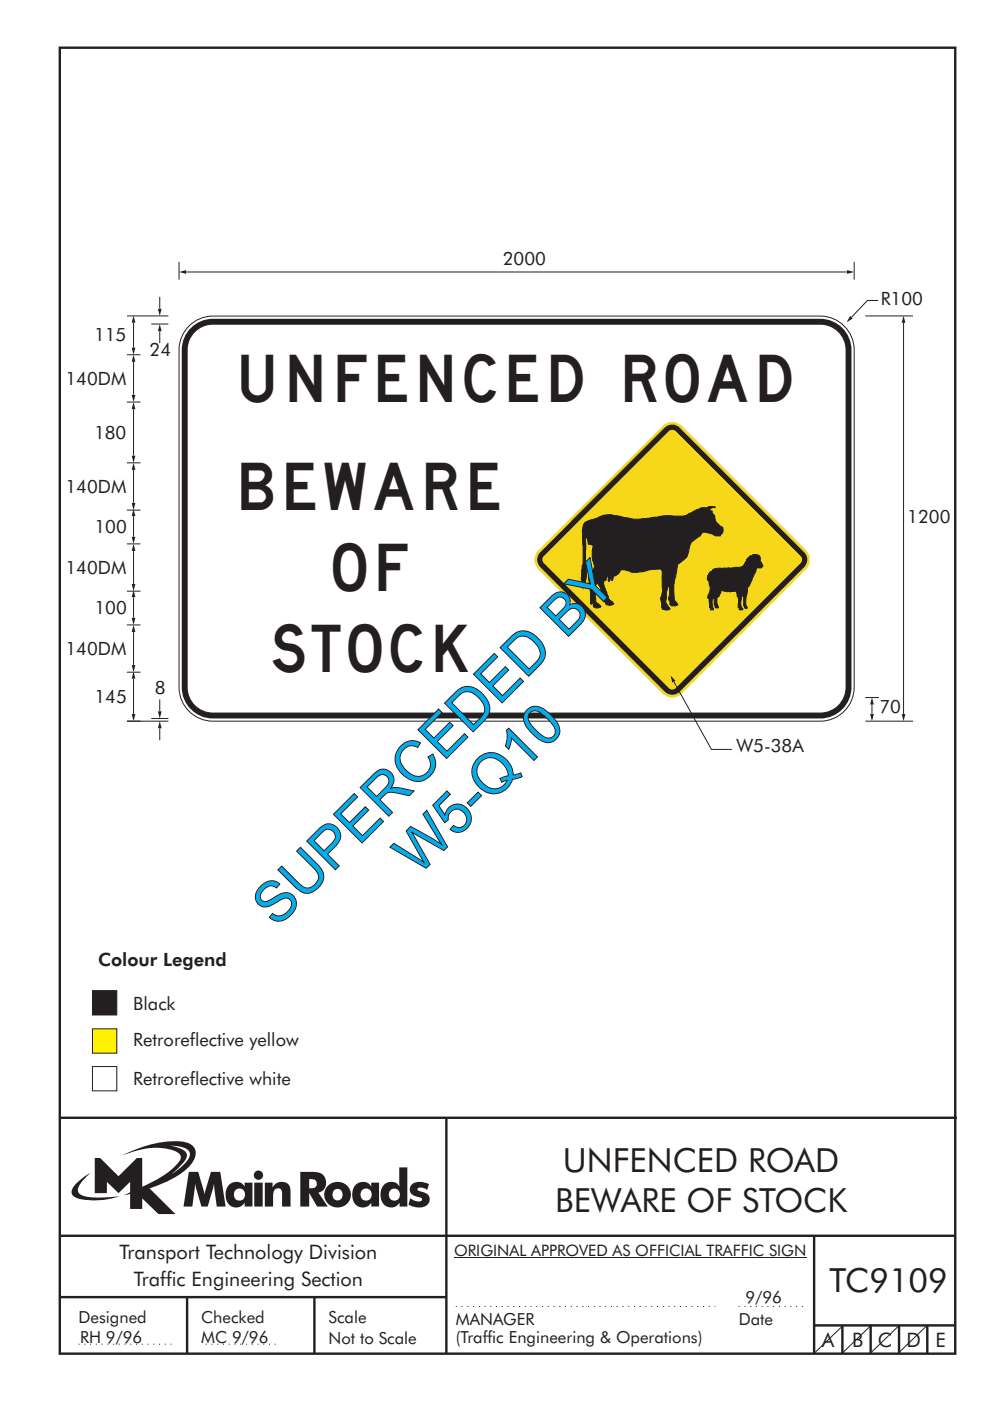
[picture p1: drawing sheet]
<svg xmlns="http://www.w3.org/2000/svg" width="210mm" height="297mm" viewBox="0 0 210 297" stroke-linecap="round" stroke-linejoin="round" font-family="sans-serif">
<g fill="none" stroke="#231f20" stroke-width=".51">
<path d="M12.7 10.1h189.9v276.9h-189.9zM12.7 237h190.3M94.7 236.9v50.1M12.7 262h190M12.7 275h82M39.7 275v12M66.7 275v12M172.7 262v25M172.7 281h30M178.7 281v6M184.7 281v6M190.7 281v6"/>
<path d="M196.7 281v6"/>
</g>
<path d="M96.7 277h55M156.7 277h14M16.7 285h20.3M43.6 285h15.1" fill="none" stroke="#231f20" stroke-width=".21" stroke-dasharray=".2 1" stroke-linecap="butt"/>
<path d="M19.6 226.1h5.2v5.2h-5.2z" fill-rule="evenodd" fill="#fff" stroke="#231f20" stroke-width=".21"/>
<path d="M19.6 218.1h5.2v5.2h-5.2z" fill-rule="evenodd" fill="#fff200" stroke="#231f20" stroke-width=".21"/>
<path d="M19.6 210h5.2v5.2h-5.2z" fill-rule="evenodd" fill="#231f20" stroke="#231f20" stroke-width=".21"/>
<path d="M36.1 242.9a5.8 5.8 0 0 1 3.9 1 1.58 1.58 0 0 1-.2 2.1l-1.1 1.2-2.3 1.8 .9-.9a6.5 6.5 0 0 0 2.3-3.2 2.43 2.43 0 0 0-2.2-1.7zM20.1 245.5v7.5h2.6v-2.4l2.4 2.4 2.5-2.4v2.2l-1.4 .6 1.4-.3v3.2h2.6v-2.2l3.4 3.3h3.6l-5.5-5.4a20.1 20.1 0 0 0 8.7-5 3.1 3.1 0 0 0 .7-3.8 3.8 3.8 0 0 0-3-1.2 25.1 25.1 0 0 0-12.4 3.1 16.1 16.1 0 0 1 11.1-1.2 1.56 1.56 0 0 1 1.4 2 17.9 17.9 0 0 1-8 5.7v-6.1h-1.2l-3.9 3.9-3.9-3.9zM16.2 250.9a1.82 1.82 0 0 0-.7 2.7 9.9 9.9 0 0 0 5.8 .9l2-.3 2-.6a22.2 22.2 0 0 1-7.7-.1 1.33 1.33 0 0 1-.8-2.2l1-1.2 1.3-1.4-1.4 .9zM65.6 250a1.13 1.13 0 0 1 1.2 .2 1.13 1.13 0 0 1 .3 1.2 1.26 1.26 0 0 1-1.5 .5zM63.7 248.5v7.3h1.9v-2.9l1.7 2.9h2.2l-2-2.9a2.25 2.25 0 0 0 1.6-2.7 2.25 2.25 0 0 0-2.6-1.7zM68.9 253.3a2.79 2.79 0 0 0 5.5 0 2.79 2.79 0 0 0-5.5 0zM70.9 252.3a1.15 1.15 0 0 1 1.8 1 1.15 1.15 0 0 1-1.8 1 1.46 1.46 0 0 1 0-2zM75.5 251.1a3.2 3.2 0 0 0 .4 4.7 2.13 2.13 0 0 0 2.9-.8v.8h1.6v-5.1h-1.7v.9a2.07 2.07 0 0 0-3.2-.5zM76.9 252.2a1.23 1.23 0 0 1 1.7 .3 1.23 1.23 0 0 1-.2 1.7 1.23 1.23 0 0 1-1.7-.1 1.55 1.55 0 0 1 .2-1.9zM84.7 247.5v4.1a2.16 2.16 0 0 0-2.3-1 2.16 2.16 0 0 0-1.6 2 2.52 2.52 0 0 0 2.6 3.4 2.11 2.11 0 0 0 1.4-1v.8h1.6v-8.3zM82.9 252.2a1.24 1.24 0 0 1 1.9 1.1 1.24 1.24 0 0 1-1.9 1 1.48 1.48 0 0 1 0-2.1zM87.4 251a1.52 1.52 0 0 0-.4 1.7 1.52 1.52 0 0 0 1.4 1 .82 .82 0 0 1 1.1 .8 2.07 2.07 0 0 1-2.5-.5l-.4 1.4a3.8 3.8 0 0 0 4 .1 1.56 1.56 0 0 0 .5-1.7 1.56 1.56 0 0 0-1.4-1.1 1.24 1.24 0 0 1-1.2-.5 1.21 1.21 0 0 1 1.7-.1l.4 .2 .4-1.3a3.7 3.7 0 0 0-3.6 0zM40.1 248.5l-1.2 7.3h1.9l.6-4.8 1.3 4.8h1.4l1.3-4.8 .6 4.8h1.9l-1.2-7.3h-2l-1.3 4.8-1.4-4.8zM48.7 251.1a3.2 3.2 0 0 0 .4 4.7 2.13 2.13 0 0 0 2.8-.8v.8h1.6v-5.1h-1.6v.9a2.07 2.07 0 0 0-3.2-.5zM50.1 252.2a1.23 1.23 0 0 1 1.6 .3 1.23 1.23 0 0 1-.2 1.7 1.23 1.23 0 0 1-1.7-.1 1.55 1.55 0 0 1 .3-1.9zM53.9 250.7v5.1h1.8v-5.1zM53.8 249.2a1 1 0 0 0 2 0 1 1 0 0 0-2 0zM56.2 250.7v5.1h1.7a5.4 5.4 0 0 1 .4-3.6 .91 .91 0 0 1 1.1-.2 .91 .91 0 0 1 .4 1.1v2.7h1.8v-2.9a2 2 0 0 0-1.4-2.3 2 2 0 0 0-2.4 1.2v-1.1z" fill-rule="evenodd" fill="#231f20"/>
<path d="M96.3 266.7h74.7M178.6 281.2l-5.8 5.6M184.5 281.2l-5.8 5.6M190.5 281.2l-5.8 5.6M196.4 281.2l-5.8 5.6" fill="none" stroke="#231f20" stroke-width=".21"/>
<path d="M39.7 69.5a7.2 7.2 0 0 1 5.4-2.5h128.9a7.2 7.2 0 0 1 7.2 7.2v71.5a7.2 7.2 0 0 1-7.2 7.2h-128.9a7.2 7.2 0 0 1-7.1-7.2v-71.5a7.1 7.1 0 0 1 1.7-4.7z" fill-rule="evenodd" fill="#fff" stroke="#231f20" stroke-width=".21"/>
<path d="M40.2 69.9a6.6 6.6 0 0 1 4.9-2.3h128.9a6.6 6.6 0 0 1 6.6 6.6v71.5a6.6 6.6 0 0 1-6.6 6.6h-128.9a6.6 6.6 0 0 1-6.6-6.6v-71.5a6.6 6.6 0 0 1 1.7-4.3z" fill-rule="evenodd" fill="#231f20"/>
<path d="M184.9 149.4v2" fill="none" stroke="#231f20" stroke-width=".21"/>
<g fill="#231f20">
<path d="M184.9 147.9l.4 1.5h-.7z"/>
<path d="M184.6 151.4h.7l-.4 1.5z"/>
</g>
<path d="M191.6 68.5v82.9" fill="none" stroke="#231f20" stroke-width=".21"/>
<g fill="#231f20">
<path d="M191.6 66.9l.4 1.6h-.7z"/>
<path d="M191.3 151.4h.7l-.4 1.5z"/>
</g>
<path d="M28.3 143.9v7.5" fill="none" stroke="#231f20" stroke-width=".21"/>
<g fill="#231f20">
<path d="M28.3 142.4l.4 1.5h-.8z"/>
<path d="M27.9 151.4h.8l-.4 1.5z"/>
</g>
<path d="M28.3 134v7" fill="none" stroke="#231f20" stroke-width=".21"/>
<g fill="#231f20">
<path d="M28.3 132.5l.4 1.5h-.8z"/>
<path d="M27.9 141h.8l-.4 1.5z"/>
</g>
<path d="M28.3 126.6v4.4" fill="none" stroke="#231f20" stroke-width=".21"/>
<g fill="#231f20">
<path d="M28.3 125.1l.4 1.5h-.8z"/>
<path d="M27.9 131h.8l-.4 1.5z"/>
</g>
<path d="M28.3 116.8v7" fill="none" stroke="#231f20" stroke-width=".21"/>
<g fill="#231f20">
<path d="M28.3 115.3l.4 1.5h-.8z"/>
<path d="M27.9 123.8h.8l-.4 1.5z"/>
</g>
<path d="M28.3 109.5v4.3" fill="none" stroke="#231f20" stroke-width=".21"/>
<g fill="#231f20">
<path d="M28.3 107.9l.4 1.5h-.8z"/>
<path d="M27.9 113.8h.8l-.4 1.5z"/>
</g>
<path d="M28.3 99.7v6.9" fill="none" stroke="#231f20" stroke-width=".21"/>
<g fill="#231f20">
<path d="M28.3 98.1l.4 1.5h-.8z"/>
<path d="M27.9 106.6h.8l-.4 1.6z"/>
</g>
<path d="M28.3 86.8v9.8" fill="none" stroke="#231f20" stroke-width=".21"/>
<g fill="#231f20">
<path d="M28.3 85.3l.4 1.5h-.8z"/>
<path d="M27.9 96.6h.8l-.4 1.5z"/>
</g>
<path d="M28.3 76.7v7" fill="none" stroke="#231f20" stroke-width=".21"/>
<g fill="#231f20">
<path d="M28.3 75.2l.4 1.5h-.8z"/>
<path d="M27.9 83.7h.8l-.4 1.5z"/>
</g>
<path d="M28.3 68.5v5.2" fill="none" stroke="#231f20" stroke-width=".21"/>
<g fill="#231f20">
<path d="M28.3 66.9l.4 1.5h-.8z"/>
<path d="M27.9 73.7h.8l-.4 1.5z"/>
</g>
<path d="M39.5 57.7h140.1" fill="none" stroke="#231f20" stroke-width=".21"/>
<g fill="#231f20">
<path d="M38 57.7l1.5-.4v.8z"/>
<path d="M179.7 57.3l1.5 .4-1.5 .4z"/>
</g>
<path d="M41.3 70.3a5.4 5.4 0 0 1 3.8-1.6h128.9a5.5 5.5 0 0 1 5.5 5.5v71.5a5.5 5.5 0 0 1-5.5 5.5h-128.9a5.5 5.5 0 0 1-5.4-5.5v-71.5a5.4 5.4 0 0 1 1.6-3.9z" fill-rule="evenodd" fill="#fff" stroke="#231f20" stroke-width=".21"/>
<path d="M114.2 116.6l26.3-26.3a2.88 2.88 0 0 1 4.1 0l26.3 26.3a2.88 2.88 0 0 1 0 4.1l-26.3 26.3a2.88 2.88 0 0 1-4.1 0l-26.3-26.3a2.88 2.88 0 0 1 0-4.1z" fill-rule="evenodd" fill="#f7d719"/>
<path d="M141 90.7a2.24 2.24 0 0 1 3.2 0l26.4 26.4a2.24 2.24 0 0 1 0 3.1l-26.4 26.4a2.24 2.24 0 0 1-3.2 0l-26.4-26.4a2.24 2.24 0 0 1 0-3.1z" fill-rule="evenodd" fill="#231f20"/>
<path d="M115.4 117.9l26.4-26.5a1.08 1.08 0 0 1 1.5 0l26.5 26.5a1.08 1.08 0 0 1 0 1.5l-26.5 26.5a1.08 1.08 0 0 1-1.5 0l-26.4-26.5a1.08 1.08 0 0 1 0-1.5z" fill-rule="evenodd" fill="#f7d719"/>
<path d="M124.1 110.8a4.1 4.1 0 0 0-.6 2.9l.1 .8a26.8 26.8 0 0 1-.3 7.4v1.4l.3 1.4 .1-.9 .3-.7 .2 1.3v-.5a12.1 12.1 0 0 0 0-5.1l-.1-4.3 .2-.5 .2 .2 .2 .9a.65 .65 0 0 0 .8 .4l.3 .4a6.4 6.4 0 0 0 .4 4.2l-.6 1a1.72 1.72 0 0 0-.7 2l.3 2.3v2.5l.2 .2 .2-.3 .2 .2a.81 .81 0 0 0 .3 .8 .81 .81 0 0 0 .9 .1l.5-.3-.5-.5a.98 .98 0 0 1-.6-1.1l-.1-.8a3 3 0 0 1 .4-2.7 11.5 11.5 0 0 1 1.5 4.1l.1-.4 .1 .8 .2 .2a1.38 1.38 0 0 0 1.6-.2l-.7-.7a1.07 1.07 0 0 1-.5-1.1l-.5-1a3.4 3.4 0 0 1-.3-3.1l.1 1 .2-.2 .1-.6 .4 .1v.8a.7 .7 0 0 0 .5-.9h.2v.6l.2 .2 .1-.9 1.1-.5 .6-.9 1.5 .2a6.1 6.1 0 0 0 4.6-.2l2.4-.1a3.4 3.4 0 0 1 .2 2.3l.1 2.2-.2 1.3a1.06 1.06 0 0 0 0 1.2v.8a.81 .81 0 0 0 1.1 .8l.7-.2-.2-.3a2 2 0 0 1-.5-2.3v-.9l.4-1.5 .2 .6v1.4l-.2 .8 .1 .5 .2 .2v.3a1.02 1.02 0 0 0 1.6 .2l-.5-.7h-.2v-1.1a8.8 8.8 0 0 1 .3-4.1l.4-2.5 .9-.7a2.84 2.84 0 0 0 1.5-2.6l.5-1.4 2-1.6a.97 .97 0 0 1 1.5-.4l1 .2 .4 .3a1.14 1.14 0 0 0 1.6-.4l.2-.4a.85 .85 0 0 0-.5-1.2 2.96 2.96 0 0 1-1.3-2.2l-.2-.3-.4-.1 .2-.1-.3-.2 .3-.2-.7-.3 .4-.3 .9-.3-1.2-.1-.6 .3a4.9 4.9 0 0 0-3.3 1 6.7 6.7 0 0 1-4.7 .6l-3 .4a13.3 13.3 0 0 1-7.3-.2l-.9-.2a5.2 5.2 0 0 0-4.4 .7l-1.3 .3zM150.6 121.3l-.5 .7-.1 .7 .4 1.2 .2 .1v.3a1.4 1.4 0 0 1-.2 1.5l-.3 .9 .3 .3 .1 1.8 .3 .5h.5l.1-.2-.3-.7a1.31 1.31 0 0 1 .3-1.5l.1 1.3 .2 .6 .6 .1 .1-.2a2.51 2.51 0 0 1-.3-2.1l.3-.1v-.2h.1l.4-.7-.1-.2 .3-.2 .6 .2 .4-.1 .1 .2 1.7-.1a.29 .29 0 0 1 .4 .1 .29 .29 0 0 1 0 .3l.1 .2-.1 .4 .3 .5v.8a1.49 1.49 0 0 0 .3 1.6h.5l.2-.2a2.48 2.48 0 0 1-.1-2.8l.2 .6v1.4l.2 .6 .6 .1a3.9 3.9 0 0 1 0-3.3l-.2-.1 .2-.1a1.74 1.74 0 0 1 .5-1.4l1.6-3.7h.6l.4-.1 .2-.2-.1-.5-.5-.9v-.1a.85 .85 0 0 0-.9-1 2.33 2.33 0 0 0-1.7 .8l-.5 .7a1.83 1.83 0 0 1-.9 1.2h-1.2l-.8 .2-1.9-.1-.2 .2-.3-.2-.5 .1a1.28 1.28 0 0 0-1.3 .6z" fill-rule="evenodd" fill="#231f20" stroke="#231f20" stroke-width=".21"/>
<path d="M142.9 144.5l8 14.4h4.3" fill="none" stroke="#231f20" stroke-width=".21"/>
<path d="M142.2 143.2l1.1 1.1-.7 .4z" fill="#231f20"/>
<path d="M186.3 63.7h-2.3l-3.4 3.5" fill="none" stroke="#231f20" stroke-width=".21"/>
<path d="M180.3 67l.6 .5-1.3 .8z" fill="#231f20"/>
<g fill="none" stroke="#231f20" stroke-width=".21">
<path d="M38 55.5v3.8M181.2 55.5v3.8M26.9 75.2h2.9M26.9 67h8.8M32.1 68.7h3.6M183.5 67h10.2M26.9 98.1h2.9M26.9 85.2h2.9M26.9 115.3h2.9M26.9 108.2h2.9M26.9 132.5h2.9M26.9 125.3h2.9"/>
<path d="M26.9 152.9h8.8M26.9 142.5h2.9M32.1 152.3h3.6M33.9 148.3v2.5M183.5 152.9h10.2M183.5 147.9h2.9"/>
</g>
<path d="M33.5 150.8h.8l-.4 1.5z" fill="#231f20"/>
<path d="M33.9 62.9v2.5" fill="none" stroke="#231f20" stroke-width=".21"/>
<path d="M33.5 65.5h.8l-.4 1.5z" fill="#231f20"/>
<path d="M33.9 70.2v2.5" fill="none" stroke="#231f20" stroke-width=".21"/>
<path d="M33.9 68.7l.4 1.5h-.8z" fill="#231f20"/>
<path d="M33.9 154.4v2.5" fill="none" stroke="#231f20" stroke-width=".21"/>
<path d="M33.9 152.9l.4 1.5h-.8z" fill="#231f20"/>
<g font-size="12" fill="#00aeef">
<text x="88.7" y="185.8" transform="rotate(-45 88.7 185.8)">W5-Q10</text>
<text x="58.7" y="196.8" transform="rotate(-45 58.7 196.8)">SUPERCEDED BY</text>
</g>
<g font-size="10" fill="#231f20">
<text x="51.2" y="85.2">UNFENCED ROAD</text>
<text x="51.2" y="108.2">BEWARE</text>
<text x="70.7" y="125.3">OF</text>
<text x="57.8" y="142.5">STOCK</text>
</g>
<g font-size="7.1" fill="#231f20">
<text x="119.4" y="248.5">UNFENCED ROAD</text>
<text x="117.7" y="257">BEWARE OF STOCK</text>
<text x="176" y="274">TC9109</text>
</g>
<g font-size="4.2" fill="#231f20">
<text x="25.3" y="267">Transport Technology Division</text>
<text x="28.4" y="272.6">Traffic Engineering Section</text>
<text x="174.3" y="285.6">A</text>
<text x="180.7" y="285.6">B</text>
<text x="186.2" y="285.6">C</text>
<text x="192.3" y="285.6">D</text>
<text x="198.4" y="285.6">E</text>
</g>
<g font-size="3.9" fill="#231f20">
<text x="106.7" y="56.3">2000</text>
<text x="186.8" y="64.6">R100</text>
<text x="19.9" y="72.4">115</text>
<text x="31.7" y="75.4">24</text>
<text x="13.9" y="81.6">140DM</text>
<text x="19.9" y="93.1">180</text>
<text x="13.9" y="104.5">140DM</text>
<text x="20" y="113">100</text>
<text x="192.4" y="110.8">1200</text>
<text x="13.9" y="121.7">140DM</text>
<text x="20" y="130.2">100</text>
<text x="13.9" y="138.9">140DM</text>
<text x="20" y="149">145</text>
<text x="32.8" y="147.2">8</text>
<text x="186.5" y="151.3">70</text>
<text x="156.2" y="159.5">W5-38A</text>
<text x="20.8" y="204.9">Colour Legend</text>
<text x="28.3" y="214">Black</text>
<text x="28.3" y="221.8">Retroreflective yellow</text>
<text x="28.3" y="230.1">Retroreflective white</text>
</g>
<g font-size="3.5" fill="#231f20">
<text x="16.7" y="280.5">Designed</text>
<text x="42.7" y="280.5">Checked</text>
<text x="69.7" y="280.5">Scale</text>
<text x="96.7" y="281">MANAGER</text>
<text x="156.7" y="281">Date</text>
<text x="158.1" y="276.3">9/96</text>
<text x="17" y="284.8">RH 9/96</text>
<text x="42.7" y="284.8">MC 9/96</text>
<text x="69.7" y="285">Not to Scale</text>
<text x="96.7" y="284.7">(Traffic Engineering &amp; Operations)</text>
</g>
<text font-size="3.4" fill="#231f20" x="96.3" y="266.3">ORIGINAL APPROVED AS OFFICIAL TRAFFIC SIGN</text>
</svg>
